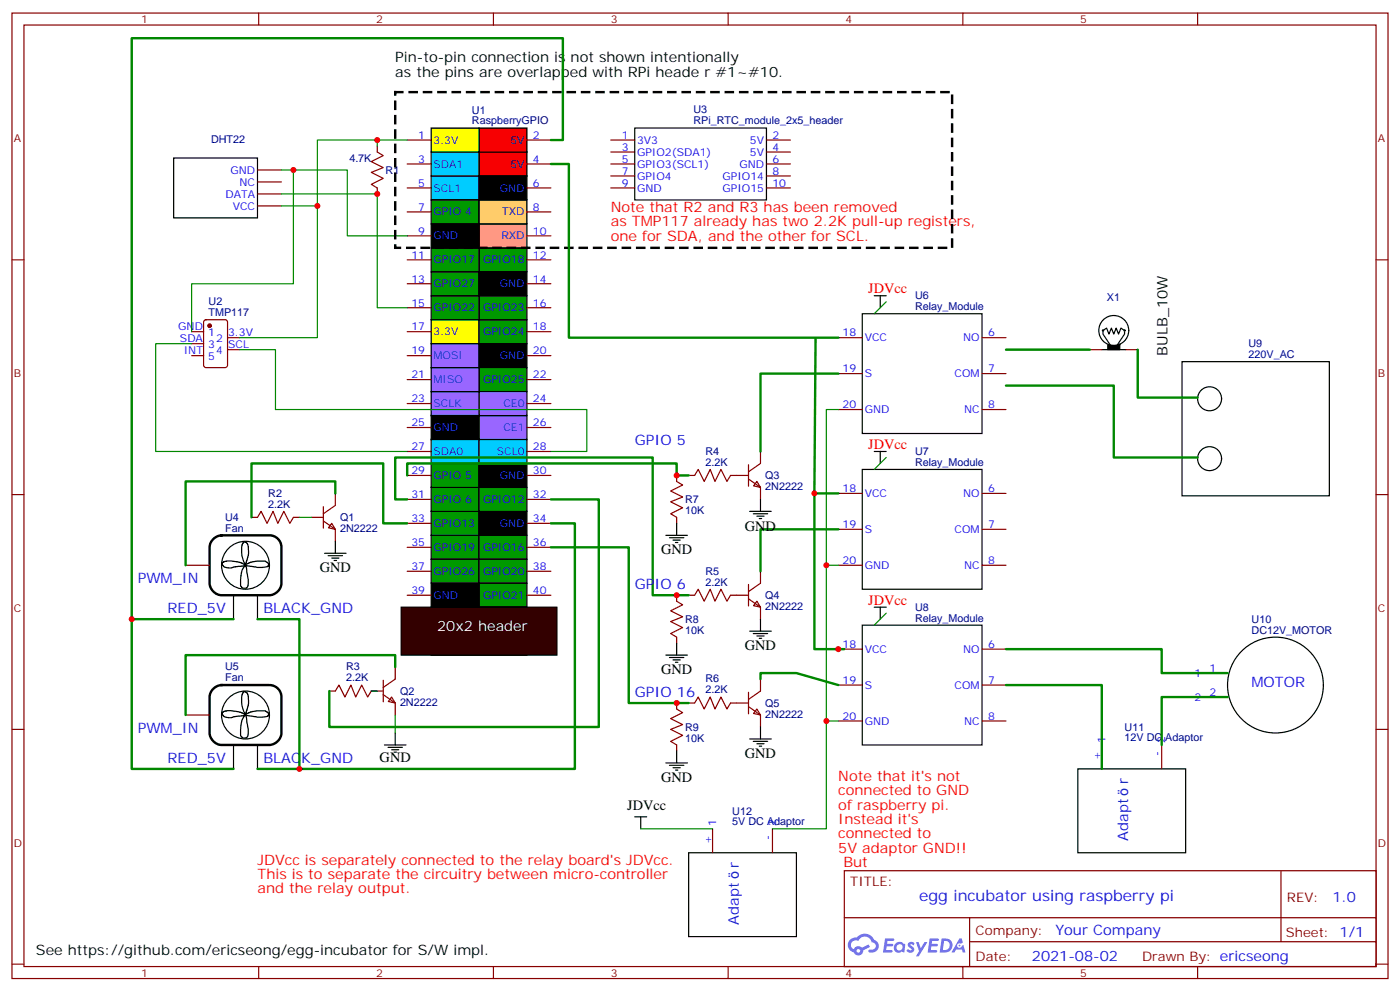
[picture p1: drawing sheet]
<svg xmlns="http://www.w3.org/2000/svg" width="412mm" height="292mm" viewBox="0 0 412 292" stroke-linecap="round" stroke-linejoin="round" font-family="sans-serif">
<g fill="none" stroke="#870000" stroke-width=".35">
<path d="M3.5 3.8h405.4v284.4h-405.4zM7.1 7.4h398.2v277.3h-398.2zM76.2 3.8v3.6M145.3 3.8v3.6M214.5 3.8v3.6M283.6 3.8v3.6M352.8 3.8v3.6M3.5 76.5h3.6M405.3 76.5h3.6M3.5 145.7h3.6M405.3 145.7h3.6M3.5 214.8h3.6"/>
<path d="M405.3 214.8h3.6M248.7 256.4h156.6v28.3h-156.6zM377.3 256.5v20.8M248.7 270.3h156.5M285.6 277.3h119.6M285.6 270.3v14.1M3.5 284h3.6M76.2 284.7v3.5M145.3 284.7v3.5M214.5 284.7v3.5M283.6 284.7v3.5M352.8 284.7v3.5"/>
<path d="M405.3 284h3.6"/>
</g>
<g fill="#5487ff">
<path d="M267.7 277.6a1.22 1.22 0 0 1 1.7 .3l-.4 .6a.47 .47 0 0 0-.3-.5 .47 .47 0 0 0-.5 .2l.1 .3a1.14 1.14 0 0 1 .8 1.7 1.14 1.14 0 0 1-1.9 0l-.2-.2 .5-.5 .7 .4a.29 .29 0 0 0 .3-.3 .29 .29 0 0 0-.2-.3 1.04 1.04 0 0 1-.6-1.7z"/>
<path d="M260.7 276.4h2.4l.3 .1-.2 .5-1.8 .1-.1 .9h1.5l.3 .3-.3 .4h-1.6l-.2 1.1h1.7l.2 .4-.2 .3h-2.6z"/>
<path d="M273.8 276.4h2.4l.3 .1-.1 .5-1.8 .1-.2 .9h1.6l.3 .3-.4 .4h-1.6l-.1 1.1h1.7l.2 .4-.2 .3h-2.6z"/>
<path d="M282.6 276.4h.7l.3 1.2-.6 .3a.69 .69 0 0 0-1 .3 .69 .69 0 0 0 .4 1 .69 .69 0 0 0 .9-.6l.5-.3 .6 2.2h-.8l-.2-.9h-1.8l-.5 .9h-.8z"/>
<path d="M269.8 277.4h.8l.6 1.9 1.1-1.9h.9l-2.6 4.2h-.8l.9-1.5z"/>
<path d="M277.4 276.4l-.6 4.1h1.3a2.11 2.11 0 0 0 2.5-2.1 2.11 2.11 0 0 0-2.5-2zM278.1 277.1a1.39 1.39 0 0 1 1.7 1.4 1.39 1.39 0 0 1-1.8 1.3h-.3z"/>
<path d="M263.7 278a1.54 1.54 0 0 0-.1 2.1 1.54 1.54 0 0 0 2.2 .2l.6 .2 .3-2.3-.2-.2-.4-.1a1.49 1.49 0 0 0-2.4 .1zM264 279a.94 .94 0 0 1 1.8 0 .94 .94 0 0 1-1.8 0z"/>
<path d="M250.4 276.7a2.18 2.18 0 0 0 1.1 3.8 1.44 1.44 0 0 0 1.6 .9 1.44 1.44 0 0 0 1.2-1.5l2-1-.5-.7-1.9 .9a1.47 1.47 0 0 0-2.4 .5 1.39 1.39 0 0 1-.7-2 1.39 1.39 0 0 1 2-.5 2.12 2.12 0 0 1 2.2-1.3 2.12 2.12 0 0 1 1.9 1.7 1.14 1.14 0 0 1 1.1 1.4 1.14 1.14 0 0 1-1.7 .8 .43 .43 0 0 0-.5 .3 .43 .43 0 0 0 .4 .5 1.98 1.98 0 0 0 2.5-1.2 1.98 1.98 0 0 0-1.2-2.5 3.1 3.1 0 0 0-5.3-.7l-.9 .1zM252.3 280a.55 .55 0 0 1 1.1 0 .55 .55 0 0 1-1.1 0z"/>
<circle cx="282.6" cy="278.5" r=".26"/>
</g>
<g fill="#f00" stroke="#000" stroke-width=".35">
<path d="M141.1 44.8h14.1v7h-14.1z"/>
<path d="M141.1 37.7h14.1v7.1h-14.1z"/>
</g>
<path d="M141.1 108.3h14.1v7h-14.1z" fill="#090" stroke="#000" stroke-width=".35"/>
<g fill="#96f" stroke="#000" stroke-width=".35">
<path d="M141.1 122.4h14.1v7h-14.1z"/>
<path d="M141.1 115.3h14.1v7.1h-14.1z"/>
<path d="M127 115.3h14.1v7.1h-14.1z"/>
<path d="M127 108.3h14.1v7h-14.1z"/>
</g>
<path d="M127 94.2h14.1v7h-14.1z" fill="#ff0" stroke="#000" stroke-width=".35"/>
<path d="M127 101.2h14.1v7.1h-14.1z" fill="#96f" stroke="#000" stroke-width=".35"/>
<g fill="#0cf" stroke="#000" stroke-width=".35">
<path d="M127 51.8h14.1v7.1h-14.1z"/>
<path d="M127 44.8h14.1v7h-14.1z"/>
</g>
<g fill="#090" stroke="#000" stroke-width=".35">
<path d="M141.1 94.2h14.1v7h-14.1z"/>
<path d="M141.1 87.1h14.1v7.1h-14.1z"/>
<path d="M127 87.1h14.1v7.1h-14.1z"/>
<path d="M127 80h14.1v7.1h-14.1z"/>
<path d="M141.1 73h14.1v7h-14.1z"/>
<path d="M127 73h14.1v7h-14.1z"/>
</g>
<path d="M127 37.7h14.1v7.1h-14.1z" fill="#ff0" stroke="#000" stroke-width=".35"/>
<path d="M127 58.9h14.1v7h-14.1z" fill="#090" stroke="#000" stroke-width=".35"/>
<path d="M141.1 65.9h14.1v7.1h-14.1z" fill="#f96" stroke="#000" stroke-width=".35"/>
<path d="M141.1 58.9h14.1v7h-14.1z" fill="#fc3" stroke="#000" stroke-width=".35"/>
<path d="M141.1 51.8h14.1v7.1h-14.1zM127 65.9h14.1v7.1h-14.1zM141.1 80h14.1v7.1h-14.1zM141.1 101.2h14.1v7.1h-14.1zM127 122.4h14.1v7h-14.1z" fill="#000" stroke="#000" stroke-width=".35"/>
<g fill="none" stroke="#870000" stroke-width=".35">
<path d="M119.9 41.2h7.1M119.9 48.3h7.1M119.9 55.4h7.1M155.2 41.2h7.1M155.2 48.3h7.1M155.2 55.4h7.1M119.9 62.4h7.1M119.9 69.5h7.1M119.9 76.5h7.1M155.2 62.4h7.1M155.2 69.5h7.1M155.2 76.5h7.1"/>
<path d="M119.9 83.6h7.1M119.9 90.6h7.1M119.9 97.7h7.1M155.2 83.6h7.1M155.2 90.6h7.1M155.2 97.7h7.1M119.9 104.7h7.1M119.9 111.8h7.1M119.9 118.9h7.1M155.2 104.7h7.1M155.2 111.8h7.1M155.2 118.9h7.1"/>
<path d="M119.9 125.9h7.1M155.2 125.9h7.1"/>
</g>
<g fill="#0cf" stroke="#000" stroke-width=".35">
<path d="M127 129.4h14.1v7.1h-14.1z"/>
<path d="M141.1 129.4h14.1v7.1h-14.1z"/>
</g>
<g fill="#090" stroke="#000" stroke-width=".35">
<path d="M127 136.5h14.1v7h-14.1z"/>
<path d="M127 143.5h14.1v7.1h-14.1z"/>
<path d="M127 150.6h14.1v7.1h-14.1z"/>
<path d="M127 157.7h14.1v7h-14.1z"/>
<path d="M127 164.7h14.1v7.1h-14.1z"/>
<path d="M141.1 157.7h14.1v7h-14.1z"/>
<path d="M141.1 164.7h14.1v7.1h-14.1z"/>
<path d="M141.1 171.8h14.1v7h-14.1z"/>
<path d="M141.1 143.5h14.1v7.1h-14.1z"/>
</g>
<path d="M141.1 136.5h14.1v7h-14.1zM141.1 150.6h14.1v7.1h-14.1zM127 171.8h14.1v7h-14.1z" fill="#000" stroke="#000" stroke-width=".35"/>
<g fill="none" stroke="#870000" stroke-width=".35">
<path d="M119.9 133h7.1M155.2 133h7.1M119.9 140h7.1M119.9 147.1h7.1M119.9 154.1h7.1M155.2 140h7.1M155.2 147.1h7.1M155.2 154.1h7.1M119.9 161.2h7.1M119.9 168.2h7.1M119.9 175.3h7.1M155.2 161.2h7.1"/>
<path d="M155.2 168.2h7.1M155.2 175.3h7.1"/>
</g>
<path d="M141.1 178.8h14.1v7.1h-14.1z" fill="#c63" stroke="#000" stroke-width=".35"/>
<path d="M127 178.8h14.1v7.1h-14.1z" fill="#000" stroke="#000" stroke-width=".35"/>
<path d="M127 185.9h14.1v7h-14.1z" fill="#90f" stroke="#000" stroke-width=".35"/>
<path d="M141.1 185.9h14.1v7h-14.1z" fill="#000" stroke="#000" stroke-width=".35"/>
<g fill="none" stroke="#870000" stroke-width=".35">
<path d="M75.8 57.1h7.1M75.8 53.6h7.1M75.8 50.1h7.1M111.1 43v1.8l1.8 1-3.5 1.8 3.5 1.8-3.5 1.4 3.5 1.7-3.5 1.8 1.7 1.1v1.7M179.9 41.2h7.1M179.9 44.8h7.1M179.9 48.3h7.1M179.9 51.8h7.1M179.9 55.4h7.1M225.8 41.2h7M225.8 44.8h7M225.8 48.3h7"/>
<path d="M225.8 51.8h7M225.8 55.4h7M75.8 60.6h7.1M56.4 97.7h3.6M60.2 94.4l.5-.2h5.6l.7 .4v13l-.4 .6-5.9 .1-.7-.5v-12.9zM67 99.4h3.6M56.4 101.2h3.6M56.4 104.7h3.6M67 103h3.6M74.1 152.4h1.7l1.1-1.8 1.8 3.5 1.7-3.5 1.4 3.5 1.8-3.5 1.8 3.5 1-1.7h1.8M91.7 152.4h3.5M95.2 153.4l3.6 2.5v3.5"/>
<path d="M95.2 149.2v6.3M97.7 154.1l1.1 1.8-2.1-.5zM98.8 145.3v3.5l-3.6 2.5M54.7 166.5h7M116.4 196.5v3.5l-3.5 2.5M119.9 182.4h7.1M119.9 189.4h7.1M155.2 182.4h7.1M155.2 189.4h7.1M54.7 210.6h7M97 203.5h1.8l1-1.7 1.8 3.5 1.8-3.5 1.4 3.5 1.7-3.5 1.8 3.5 1.1-1.8h3.5M112.9 204.6l3.5 2.4v3.6"/>
<path d="M112.9 200.3v6.4M115.4 205.3l1 1.7-2-.4z"/>
</g>
<g fill="none" stroke="#000" stroke-width=".35">
<path d="M187 37.7h38.8v21.2h-38.8zM51.2 46.5h24.6v17.7h-24.6zM98.8 159.4v3.5M68.8 175.3v7.1M72.2 166.5l-1.2-.8-2.9-.5-1.9 .1-.8 .6 .6 1 .8 .3 1.4 .1 .6-.3 3.2-.4M72.4 166.5l3.4 .6h1.6l1.4-.2 .3-.2v-.8l-1-.7h-2.4l-1.9 .4-1.4 .6 .8-3v-2.1l-.4-1-.9-.5-.7 1v2.9l.6 1.8 .7 1.5 .6 3.7v1.6l-.5 1.1h-1l-.7-.7v-2.6l.5-2.2 .9-1.1M75.8 175.3v7.1M95.6 162.9h6.4M96.7 163.7h4.2M97.7 164.4h2.1M98.4 165.1h.7M68.8 219.4v7"/>
<path d="M72.2 210.6l-1.2-.8-2.9-.5-1.9 .1-.8 .5 .6 1.1 .8 .3 1.4 .1 .6-.3 3.2-.4M72.4 210.6l3.4 .6h1.6l1.4-.2 .3-.3v-.7l-1-.7h-2.4l-1.9 .4-1.4 .6 .8-3v-2.1l-.4-1-.9-.5-.7 1v2.9l.6 1.8 .7 1.5 .6 3.7v1.6l-.5 1.1h-1l-.7-.7v-2.6l.5-2.2 .9-1.1M75.8 219.4v7M113.2 219.4h6.4M116.4 215.9v3.5M114.3 220.1h4.2M115.4 220.8h2.1M116.1 221.5h.7"/>
<circle cx="72.3" cy="166.5" r="7.1"/>
<circle cx="72.3" cy="210.6" r="7.1"/>
</g>
<path d="M82.9 50.1h19.4v19.4h17.6M82.9 57.1h28.2v33.5h8.8M86.4 50.1v33.5h-30v14.1M111.1 41.2v1.8M119.9 41.2h-26.4v19.4h-10.6M93.5 60.6v38.8h-22.9M56.4 101.2h-10.5v31.8h74M70.6 103h10.5v17.6h91.8v12.4h-10.6M88.2 152.4h3.5M109.4 203.5h1.7M116.4 210.6v5.3" fill="none" stroke="#008700" stroke-width=".35"/>
<circle cx="61.7" cy="95.9" r=".53" fill="#870000" stroke="#870000" stroke-width=".35"/>
<path d="M116.4 27.1h164.1v45.9h-164.1z" fill="none" stroke="#000" stroke-width=".71" stroke-dasharray="2.1 2.1"/>
<path d="M62.9 158.7a3.6 3.6 0 0 1 2.4-1h14.1a3.5 3.5 0 0 1 3.5 3.5v10.6a3.8 3.8 0 0 1-3.5 3.5h-14.1a3.8 3.8 0 0 1-3.6-3.5v-10.6a3.5 3.5 0 0 1 1.2-2.5zM62.9 202.8a3.6 3.6 0 0 1 2.4-1h14.1a3.5 3.5 0 0 1 3.5 3.5v10.6a3.8 3.8 0 0 1-3.5 3.5h-14.1a3.8 3.8 0 0 1-3.6-3.5v-10.6a3.5 3.5 0 0 1 1.2-2.5z" fill="none" stroke="#000" stroke-width=".71"/>
<path d="M162.3 41.2h3.5v-29.9h-127v171.1h30M74.1 152.4v-15.9h38.8v17.6h7M98.8 145.3v-3.5h-44.1v24.7M162.3 154.1h7v72.3h-93.5M162.3 147.1h14.1v67h-79.4v-10.6M38.8 182.4v44h30M75.8 182.4h12.4v44M116.4 196.5v-3.6h-61.7v17.7" fill="none" stroke="#008700" stroke-width=".71"/>
<path d="M118.2 178.8h45.8v14.1h-45.8z" fill="#300" stroke="#000" stroke-width=".35"/>
<g fill="none" stroke="#870000" stroke-width=".35">
<path d="M246.9 99.4h7.1M289.3 99.4h7M246.9 110h7.1M289.3 110h7M321 103h3.6M331.6 103h3.5M220.5 136.8v6.4M224 133v3.5l-3.5 2.5M246.9 120.6h7.1M289.3 120.6h7M199.3 140v1.8l1.8 1-3.5 1.8 3.5 1.8-3.5 1.4 3.5 1.7-3.5 1.8 1.7 1.1v1.7M202.8 140h1.8l1.1-1.7 1.7 3.5 1.8-3.5 1.4 3.5 1.8-3.5 1.7 3.5 1.1-1.8h5.3"/>
<path d="M220.5 141.1l3.5 2.4v3.6M223 141.8l1 1.7-2-.4zM246.9 145.3h7.1M246.9 155.9h7.1M289.3 145.3h7M289.3 155.9h7M199.3 175.3v1.8l1.8 1-3.5 1.8 3.5 1.7-3.5 1.5 3.5 1.7-3.5 1.8 1.7 1v1.8M202.8 175.3h1.8l1.1-1.8 1.7 3.6 1.8-3.6 1.4 3.6 1.8-3.6 1.7 3.6 1.1-1.8h5.3M220.5 176.4l3.5 2.4v3.6M220.5 172.1v6.4M223 177.1l1 1.7-2-.4zM224 168.2v3.6l-3.5 2.4"/>
<path d="M246.9 166.5h7.1M289.3 166.5h7M224 200v3.5l-3.5 2.5M246.9 191.2h7.1M289.3 191.2h7M354.5 198.2h7.1M199.3 207v1.8l1.8 1.1-3.5 1.7 3.5 1.8-3.5 1.4 3.5 1.8-3.5 1.7 1.7 1.1v1.8M202.8 207h1.8l1.1-1.7 1.7 3.5 1.8-3.5 1.4 3.5 1.8-3.5 1.7 3.5 1.1-1.8h5.3M220.5 208.1l3.5 2.5v3.5M220.5 203.9v6.3M223 208.8l1 1.8-2-.5zM246.9 201.8h7.1"/>
<path d="M246.9 212.3h7.1M289.3 201.8h7M289.3 212.3h7M324.6 219.4v7M342.2 219.4v7M354.5 205.3h7.1M209.9 244.1v7M227.5 244.1v7"/>
</g>
<g fill="none" stroke="#008700" stroke-width=".71">
<path d="M162.3 48.3h5.3v51.1h79.3M240.2 99.8l-.3 45.5h7M246.9 110h-22.9v23M296.3 113.6h31.8v21.1h24.7M296.3 103h24.7M335.1 103v14.1h17.7M119.9 140v-3.5h79.4v3.5h3.5M119.9 147.1h-3.5v-12.4h75.9v40.6h10.5M239.9 145.3v45.9h8.8M246.9 155.9h-22.9v12.3M162.3 161.2h22.9v45.8h17.6M224 200v-1.8h10.6l12.3 3.6"/>
<path d="M296.3 191.2h45.9v7h19.4M296.3 201.8h28.3v24.6M361.6 205.3h-19.4v14.1"/>
</g>
<g fill="none" stroke="#000" stroke-width=".35">
<path d="M254 92.4h35.3v35.3h-35.3zM257.5 87.1h3.6M259.3 87.1v3.5M324.9 97.7v.7l2.1 3.2M324.9 97.3l1.1-.7 .7 1.8 .7-1.8 .7 1.8 .7-1.8 .7 1.8 .7-1.8 1.1 .7M331.3 97.7v.7l-2.2 3.2M324.6 103h7M348.2 106.5h43.4v39.5h-43.4zM254 138.3h35.3v35.2h-35.3zM257.5 133h3.6M259.3 133v3.5M196.1 157.7h6.4"/>
<path d="M197.2 158.4h4.2M198.3 159.1h2.1M199 159.8h.7M199.3 154.1v3.6M220.8 150.6h6.4M221.9 151.3h4.2M223 152h2.1M223.7 152.7h.7M224 147.1v3.5M257.5 178.8h3.6M259.3 178.8v3.6M196.1 192.9h6.4"/>
<path d="M197.2 193.6h4.2M198.3 194.3h2.1M199 195.1h.7M199.3 189.4v3.5M220.8 185.9h6.4M221.9 186.6h4.2M223 187.3h2.1M223.7 188h.7M224 182.4v3.5M254 184.1h35.3v35.3h-35.3zM220.8 217.6h6.4M221.9 218.3h4.2"/>
<path d="M223 219h2.1M223.7 219.7h.7M224 214.1v3.5M196.1 224.7h6.4M197.2 225.4h4.2M198.3 226.1h2.1M199 226.8h.7M199.3 221.2v3.5M317.5 226.4h31.7v24.7h-31.7zM187 240.6h3.5M188.7 240.6v3.5M202.8 251.1h31.8v24.7h-31.8z"/>
<circle cx="328.1" cy="97.3" r="4.4"/>
<circle cx="356.3" cy="117.4" r="3.5"/>
<circle cx="356.3" cy="135.1" r="3.5"/>
<circle cx="375.7" cy="201.8" r="14.1"/>
</g>
<g fill="#000" stroke="#000" stroke-width=".35">
<path d="M326.3 101.6h3.5v-.2v1.6h-3.5z"/>
<circle cx="324.9" cy="97.3" r=".18"/>
<circle cx="331.3" cy="97.3" r=".18"/>
</g>
<path d="M261.1 88.9l-3.6 3.5M246.9 120.6h-3.5v45.9h3.5M261.1 134.7l-3.6 3.6M243.4 166.5v45.8h3.5M261.1 180.6l-3.6 3.5M243.4 212.3v31.8h-15.9M188.7 244.1h21.2" fill="none" stroke="#008700" stroke-width=".35"/>
<g fill="#c00">
<circle cx="111.1" cy="57.1" r=".88"/>
<circle cx="111.1" cy="41.2" r=".88"/>
<circle cx="93.5" cy="60.6" r=".88"/>
<circle cx="86.4" cy="50.1" r=".88"/>
<circle cx="38.8" cy="182.4" r=".88"/>
<circle cx="88.2" cy="226.4" r=".88"/>
<circle cx="239.9" cy="145.3" r=".88"/>
<circle cx="199.3" cy="140" r=".88"/>
<circle cx="199.3" cy="175.3" r=".88"/>
<circle cx="199.3" cy="207" r=".88"/>
<circle cx="243.4" cy="166.5" r=".88"/>
<circle cx="246.9" cy="191.2" r=".88"/>
<circle cx="243.4" cy="212.3" r=".88"/>
</g>
<text font-size="4.6" fill="#00f" x="270.8" y="265.5">egg incubator using raspberry pi</text>
<g font-size="4.2">
<text x="116.4" y="18.3">Pin-to-pin connection is not shown intentionally</text>
<text x="116.4" y="22.5">as the pins are overlapped with RPi heade r #1~#10.</text>
<text x="344" y="104.7" transform="rotate(-90 344 104.7)">BULB_10W</text>
<text x="219.4" y="156.2">GND</text>
<text x="194.7" y="163.3">GND</text>
<text x="94.2" y="168.6">GND</text>
<text x="219.4" y="191.5">GND</text>
<text x="194.7" y="198.6">GND</text>
<text x="111.8" y="224.3">GND</text>
<text x="219.4" y="223.3">GND</text>
<text x="194.7" y="230.3">GND</text>
<text x="184.7" y="238.5">JDVcc</text>
<text x="10.6" y="281.1">See https://github.com/ericseong/egg-incubator for S/W impl.</text>
</g>
<g font-size="4.2" fill="#f00">
<text x="179.9" y="62.4">Note that R2 and R3 has been removed</text>
<text x="179.9" y="66.6">as TMP117 already has two 2.2K pull-up registers,</text>
<text x="179.9" y="70.9">one for SDA, and the other for SCL.</text>
<text x="255.8" y="86.4">JDVcc</text>
<text x="255.8" y="132.3">JDVcc</text>
<text x="255.8" y="178.1">JDVcc</text>
<text x="246.9" y="230">Note that it's not</text>
<text x="246.9" y="234.2">connected to GND</text>
<text x="246.9" y="238.4">of raspberry pi.</text>
<text x="246.9" y="242.7">Instead it's</text>
<text x="246.9" y="246.9">connected to</text>
<text x="246.9" y="251.1">5V adaptor GND!!</text>
<text x="75.8" y="254.7">JDVcc is separately connected to the relay board's JDVcc.</text>
<text x="248.4" y="255.4">But</text>
<text x="75.8" y="258.9">This is to separate the circuitry between micro-controller</text>
<text x="75.8" y="263.1">and the relay output.</text>
</g>
<g font-size="4.2" fill="#00f">
<text x="187" y="131.2">GPIO 5</text>
<text x="40.6" y="171.8">PWM_IN</text>
<text x="187" y="173.5">GPIO 6</text>
<text x="49.4" y="180.6">RED_5V</text>
<text x="77.6" y="180.6">BLACK_GND</text>
<text x="368.7" y="202.5">MOTOR</text>
<text x="187" y="205.3">GPIO 16</text>
<text x="40.6" y="215.9">PWM_IN</text>
<text x="49.4" y="224.7">RED_5V</text>
<text x="77.6" y="224.7">BLACK_GND</text>
<text x="332.3" y="231" transform="rotate(-90 332.3 231)">r</text>
<text x="332.3" y="247.6" transform="rotate(-90 332.3 247.6)">Adapt</text>
<text x="217.7" y="255.7" transform="rotate(-90 217.7 255.7)">r</text>
<text x="392.5" y="265.7">1.0</text>
<text x="217.7" y="272.3" transform="rotate(-90 217.7 272.3)">Adapt</text>
<text x="310.9" y="275.3">Your Company</text>
<text x="304" y="283.1">2021-08-02</text>
</g>
<g font-size="4.2" fill="#fff">
<text x="201.1" y="133">1K</text>
<text x="128.8" y="185.9">20x2 header</text>
<text x="269.9" y="235.3">1K</text>
<text x="162.3" y="252.9">2.2K</text>
</g>
<g font-size="3.9" fill="#800">
<text x="250.5" y="261">TITLE:</text>
<text x="379.1" y="265.7">REV:</text>
<text x="287.4" y="275.2">Company:</text>
<text x="378.7" y="275.8">Sheet: 1/1</text>
<text x="287.4" y="282.9">Date:</text>
<text x="336.4" y="283">Drawn By: ericseong</text>
</g>
<g font-size="3.2" fill="#800">
<text x="41.6" y="6.8">1</text>
<text x="110.8" y="6.8">2</text>
<text x="179.9" y="6.8">3</text>
<text x="249.1" y="6.8">4</text>
<text x="318.2" y="6.8">5</text>
<text x="4.1" y="41.9">A</text>
<text x="405.9" y="41.9">A</text>
<text x="4.1" y="111.1">B</text>
<text x="405.9" y="111.1">B</text>
<text x="4.1" y="180.2">C</text>
<text x="405.9" y="180.2">C</text>
<text x="4.1" y="249.4">D</text>
<text x="405.9" y="249.4">D</text>
<text x="41.6" y="287.7">1</text>
<text x="110.8" y="287.7">2</text>
<text x="179.9" y="287.7">3</text>
<text x="249.1" y="287.7">4</text>
<text x="318.2" y="287.7">5</text>
</g>
<g font-size="3.2" fill="#000080">
<text x="139" y="33.5">U1</text>
<text x="204.3" y="33.2">U3</text>
<text x="139" y="36.6">RaspberryGPIO</text>
<text x="204.3" y="36.5">RPi_RTC_module_2x5_header</text>
<text x="62.2" y="42.2">DHT22</text>
<text x="102.9" y="47.7">4.7K</text>
<text x="113.6" y="51.1">R1</text>
<text x="61.4" y="89.7">U2</text>
<text x="269.5" y="88.1">U6</text>
<text x="326.1" y="88.6">X1</text>
<text x="61.4" y="92.9">TMP117</text>
<text x="269.5" y="91.3">Relay_Module</text>
<text x="367.8" y="105.4">220V_AC</text>
<text x="367.8" y="102.2">U9</text>
<text x="207.8" y="137.2">2.2K</text>
<text x="207.8" y="133.9">R4</text>
<text x="269.5" y="137.2">Relay_Module</text>
<text x="269.5" y="133.9">U7</text>
<text x="225.4" y="141.1">Q3</text>
<text x="79" y="149.5">2.2K</text>
<text x="79" y="146.3">R2</text>
<text x="201.8" y="148.1">R7</text>
<text x="225.4" y="144.3">2N2222</text>
<text x="66.3" y="153.3">U4</text>
<text x="100.2" y="153.4">Q1</text>
<text x="201.8" y="151.4">10K</text>
<text x="66.3" y="156.6">Fan</text>
<text x="100.2" y="156.7">2N2222</text>
<text x="207.8" y="172.5">2.2K</text>
<text x="207.8" y="169.2">R5</text>
<text x="225.4" y="179.6">2N2222</text>
<text x="225.4" y="176.4">Q4</text>
<text x="269.5" y="179.8">U8</text>
<text x="201.8" y="183.4">R8</text>
<text x="269.5" y="183.1">Relay_Module</text>
<text x="368.7" y="183.5">U10</text>
<text x="201.8" y="186.7">10K</text>
<text x="368.7" y="186.6">DC12V_MOTOR</text>
<text x="66.3" y="197.4">U5</text>
<text x="102" y="197.4">R3</text>
<text x="66.3" y="200.7">Fan</text>
<text x="102" y="200.7">2.2K</text>
<text x="207.8" y="201">R6</text>
<text x="117.8" y="207.8">2N2222</text>
<text x="117.8" y="204.6">Q2</text>
<text x="207.8" y="204.2">2.2K</text>
<text x="225.4" y="208.1">Q5</text>
<text x="201.8" y="215.2">R9</text>
<text x="225.4" y="211.4">2N2222</text>
<text x="331.3" y="215.2">U11</text>
<text x="201.8" y="218.4">10K</text>
<text x="331.3" y="218.3">12V DC Adaptor</text>
<text x="215.7" y="239.9">U12</text>
<text x="215.7" y="243">5V DC Adaptor</text>
</g>
<g font-size="3.2" fill="#00f">
<text x="123.2" y="40.9">1</text>
<text x="157" y="40.9">2</text>
<text x="183.2" y="40.9">1</text>
<text x="227.5" y="40.9">2</text>
<text x="123.2" y="47.9">3</text>
<text x="127.7" y="42.3">3.3V</text>
<text x="150.3" y="42.3">5V</text>
<text x="157" y="47.9">4</text>
<text x="183.2" y="44.4">3</text>
<text x="183.2" y="47.9">5</text>
<text x="187.7" y="42.3">3V3</text>
<text x="187.7" y="45.8">GPIO2(SDA1)</text>
<text x="220.9" y="42.3">5V</text>
<text x="220.9" y="45.8">5V</text>
<text x="227.5" y="44.4">4</text>
<text x="227.5" y="47.9">6</text>
<text x="67.9" y="51.1">GND</text>
<text x="127.7" y="49.4">SDA1</text>
<text x="150.3" y="49.4">5V</text>
<text x="183.2" y="51.5">7</text>
<text x="187.7" y="49.4">GPIO3(SCL1)</text>
<text x="187.7" y="52.9">GPIO4</text>
<text x="212.8" y="52.9">GPIO14</text>
<text x="217.8" y="49.4">GND</text>
<text x="227.5" y="51.5">8</text>
<text x="66.4" y="58.2">DATA</text>
<text x="70.6" y="54.6">NC</text>
<text x="123.2" y="55">5</text>
<text x="127.7" y="56.4">SCL1</text>
<text x="147.2" y="56.4">GND</text>
<text x="157" y="55">6</text>
<text x="183.2" y="55">9</text>
<text x="187.7" y="56.4">GND</text>
<text x="212.8" y="56.4">GPIO15</text>
<text x="227.5" y="55">10</text>
<text x="68.5" y="61.7">VCC</text>
<text x="123.2" y="62.1">7</text>
<text x="127.7" y="63.5">GPIO 4</text>
<text x="147.9" y="63.5">TXD</text>
<text x="157" y="62.1">8</text>
<text x="123.2" y="69.1">9</text>
<text x="127.7" y="70.5">GND</text>
<text x="147.7" y="70.5">RXD</text>
<text x="157" y="69.1">10</text>
<text x="121.2" y="76.2">11</text>
<text x="127.7" y="77.6">GPIO17</text>
<text x="142.3" y="77.6">GPIO18</text>
<text x="157" y="76.2">12</text>
<text x="121.2" y="83.2">13</text>
<text x="157" y="83.2">14</text>
<text x="127.7" y="84.6">GPIO27</text>
<text x="147.2" y="84.6">GND</text>
<text x="121.2" y="90.3">15</text>
<text x="127.7" y="91.7">GPIO22</text>
<text x="142.3" y="91.7">GPIO23</text>
<text x="157" y="90.3">16</text>
<text x="52.5" y="97.3">GND</text>
<text x="53" y="100.9">SDA</text>
<text x="61.3" y="99.1">1</text>
<text x="63.7" y="100.9">2</text>
<text x="67.2" y="99.1">3.3V</text>
<text x="121.2" y="97.3">17</text>
<text x="127.7" y="98.7">3.3V</text>
<text x="142.3" y="98.7">GPIO24</text>
<text x="157" y="97.3">18</text>
<text x="248.2" y="99.1">18</text>
<text x="254.7" y="100.5">VCC</text>
<text x="283.7" y="100.5">NO</text>
<text x="291" y="99.1">6</text>
<text x="54.1" y="104.4">INT</text>
<text x="61.3" y="102.6">3</text>
<text x="61.3" y="106.2">5</text>
<text x="63.7" y="104.4">4</text>
<text x="67.2" y="102.6">SCL</text>
<text x="121.2" y="104.4">19</text>
<text x="127.7" y="105.8">MOSI</text>
<text x="147.2" y="105.8">GND</text>
<text x="157" y="104.4">20</text>
<text x="121.2" y="111.4">21</text>
<text x="127.7" y="112.9">MISO</text>
<text x="142.3" y="112.9">GPIO25</text>
<text x="157" y="111.4">22</text>
<text x="248.2" y="109.7">19</text>
<text x="254.7" y="111.1">S</text>
<text x="281.2" y="111.1">COM</text>
<text x="291" y="109.7">7</text>
<text x="121.2" y="118.5">23</text>
<text x="127.7" y="119.9">SCLK</text>
<text x="148.3" y="119.9">CE0</text>
<text x="157" y="118.5">24</text>
<text x="121.2" y="125.6">25</text>
<text x="157" y="125.6">26</text>
<text x="248.2" y="120.3">20</text>
<text x="254.7" y="121.7">GND</text>
<text x="284" y="121.7">NC</text>
<text x="291" y="120.3">8</text>
<text x="127.7" y="127">GND</text>
<text x="148.3" y="127">CE1</text>
<text x="121.2" y="132.6">27</text>
<text x="127.7" y="134">SDA0</text>
<text x="146.3" y="134">SCL0</text>
<text x="157" y="132.6">28</text>
<text x="121.2" y="139.7">29</text>
<text x="127.7" y="141.1">GPIO 5</text>
<text x="147.2" y="141.1">GND</text>
<text x="157" y="139.7">30</text>
<text x="121.2" y="146.7">31</text>
<text x="127.7" y="148.1">GPIO 6</text>
<text x="142.3" y="148.1">GPIO12</text>
<text x="157" y="146.7">32</text>
<text x="248.2" y="145">18</text>
<text x="254.7" y="146.4">VCC</text>
<text x="283.7" y="146.4">NO</text>
<text x="291" y="145">6</text>
<text x="121.2" y="153.8">33</text>
<text x="127.7" y="155.2">GPIO13</text>
<text x="147.2" y="155.2">GND</text>
<text x="157" y="153.8">34</text>
<text x="248.2" y="155.5">19</text>
<text x="291" y="155.5">7</text>
<text x="121.2" y="160.8">35</text>
<text x="157" y="160.8">36</text>
<text x="254.7" y="157">S</text>
<text x="281.2" y="157">COM</text>
<text x="121.2" y="167.9">37</text>
<text x="127.7" y="162.2">GPIO19</text>
<text x="142.3" y="162.2">GPIO16</text>
<text x="157" y="167.9">38</text>
<text x="248.2" y="166.1">20</text>
<text x="254.7" y="167.5">GND</text>
<text x="284" y="167.5">NC</text>
<text x="291" y="166.1">8</text>
<text x="127.7" y="169.3">GPIO26</text>
<text x="142.3" y="169.3">GPIO20</text>
<text x="121.2" y="174.9">39</text>
<text x="127.7" y="176.4">GND</text>
<text x="142.3" y="176.4">GPIO21</text>
<text x="157" y="174.9">40</text>
<text x="127.7" y="183.8">GND</text>
<text x="150" y="183.8">TV</text>
<text x="248.2" y="190.8">18</text>
<text x="291" y="190.8">6</text>
<text x="254.7" y="192.2">VCC</text>
<text x="283.7" y="192.2">NO</text>
<text x="356.3" y="197.9">1</text>
<text x="248.2" y="201.4">19</text>
<text x="254.7" y="202.8">S</text>
<text x="281.2" y="202.8">COM</text>
<text x="291" y="201.4">7</text>
<text x="351.8" y="199.3">1</text>
<text x="351.8" y="206.3">2</text>
<text x="356.3" y="204.9">2</text>
<text x="248.2" y="212">20</text>
<text x="254.7" y="213.4">GND</text>
<text x="284" y="213.4">NC</text>
<text x="291" y="212">8</text>
<text x="325.6" y="218.7" transform="rotate(-90 325.6 218.7)">1</text>
<text x="343.3" y="218.7" transform="rotate(-90 343.3 218.7)">2</text>
<text x="324.2" y="223.8" transform="rotate(-90 324.2 223.8)">+</text>
<text x="341.8" y="222.6" transform="rotate(-90 341.8 222.6)">-</text>
<text x="211" y="243.4" transform="rotate(-90 211 243.4)">1</text>
<text x="228.6" y="243.4" transform="rotate(-90 228.6 243.4)">2</text>
<text x="209.5" y="248.4" transform="rotate(-90 209.5 248.4)">+</text>
<text x="227.2" y="247.3" transform="rotate(-90 227.2 247.3)">-</text>
</g>
</svg>
